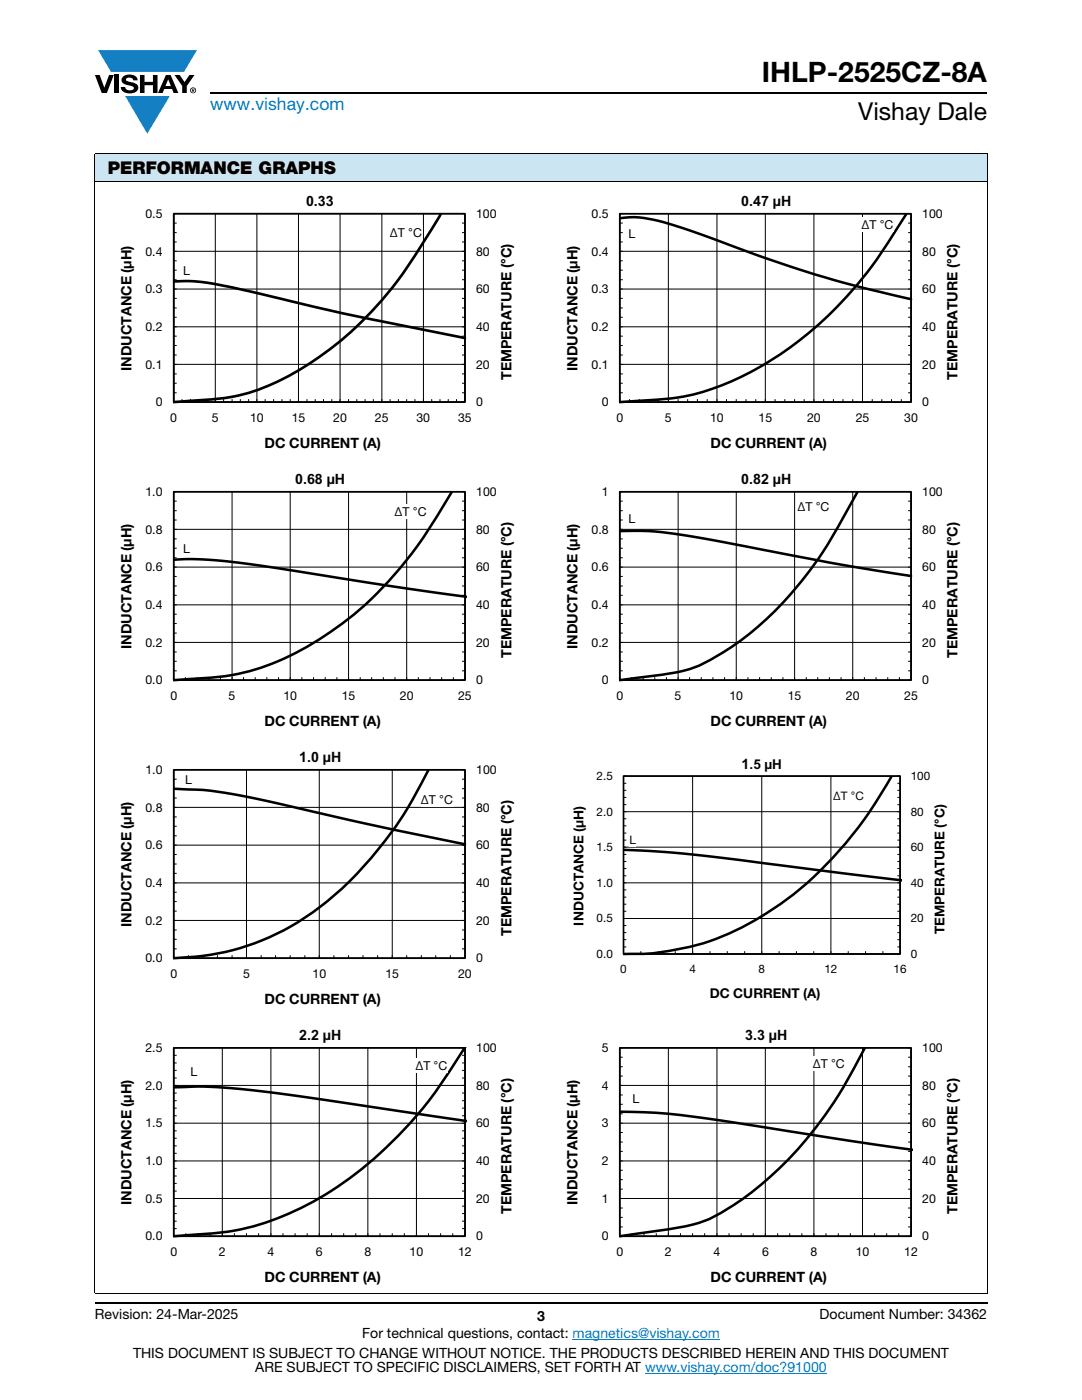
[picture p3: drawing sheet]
<svg xmlns="http://www.w3.org/2000/svg" width="216mm" height="279mm" viewBox="0 0 216 279" stroke-linecap="round" stroke-linejoin="round" font-family="sans-serif">
<g fill="#147fc3">
<path d="M19.6 10h19.7l-2.6 4.3h-1.1h-13.5z"/>
<path d="M25 19.2h8.9l-4.5 7.5z"/>
</g>
<g fill="#000">
<path d="M18.9 15h1l.9 2.5 1-2.5h.9l-1.4 3.6h-1zM22.9 15h.9v3.6h-.9zM24.6 15.3a2.1 2.1 0 0 1 2.8 .3l.1 .4h-.9a.79 .79 0 0 0-.7-.5 .79 .79 0 0 0-.8 .4l.3 .3 1 .2a1.08 1.08 0 0 1 1.2 1 1.08 1.08 0 0 1-1.1 1.2 1.73 1.73 0 0 1-2.4-1.2h.9a.96 .96 0 0 0 .8 .6 .96 .96 0 0 0 .9-.4 1.31 1.31 0 0 0-1.2-.6 1.03 1.03 0 0 1-1.1-.6 1.03 1.03 0 0 1 .2-1.1zM27.9 15h.9v1.3h1.7v-1.3h.9v3.6h-.9v-1.6h-1.7v1.6h-.9zM34.8 15h1.1l.9 1.4 1-1.4h1l-1.5 2.2v1.4h-.9v-1.4z"/>
<path d="M33.6 15.9l.5 1.3h-1.1zM33.1 15l-1.6 3.6h1l.3-.8h1.5l.3 .8h1l-1.6-3.6z"/>
<path d="M38.4 17.8h.2v.2h-.2zM38.3 17.7v.7h.1v-.3l.4 .3-.2-.3 .2-.2-.1-.2z"/>
<path d="M38.1 18a.46 .46 0 0 1 .9 0 .46 .46 0 0 1-.9 0zM37.9 18a.6 .6 0 0 0 1.2 0 .6 .6 0 0 0-1.2 0z"/>
</g>
<path d="M42 18.6h155M18.9 260h178.1" fill="none" stroke="#000" stroke-width=".36"/>
<path d="M114.3 267.3h29.3M128.7 274h36.3" fill="none" stroke="#007ec4" stroke-width=".2"/>
<path d="M18.9 30.7h178.1v5.5h-178.1z" fill="#cce5f3"/>
<g fill="none" stroke="#000" stroke-width=".2">
<path d="M18.9 30.7h178.1M18.9 36.2h178.1M18.9 30.8v227.3M197 30.8v227.3M34.7 42.7h58.1v37.5h-58.1zM34.7 59.5h.6M34.7 55.8h.6M34.7 53.9h.6M34.7 52.1h.6M34.7 48.3h.6M34.7 46.4h.6M34.7 44.5h.6"/>
<path d="M43 42.7v37.5M51.3 42.7v37.5M59.6 42.7v37.5M67.9 42.7v37.5M76.2 42.7v37.5M84.5 42.7v37.5M92.2 59.5h.6M92.2 55.8h.6M92.2 53.9h.6M92.2 52.1h.6M92.2 48.3h.6M92.2 46.4h.6"/>
<path d="M92.2 44.5h.6M92.8 57.7h-58.1M92.8 50.2h-58.1M34.7 78.4h.6M34.7 76.5h.6M34.7 74.6h.6M34.7 70.9h.6M34.7 68.9h.6M34.7 67.1h.6M34.7 63.3h.6M34.7 61.5h.6M36.3 79.7v.5"/>
<path d="M38 79.7v.5M39.7 79.7v.5M41.3 79.7v.5M44.6 79.7v.5M46.3 79.7v.5M48 79.7v.5M49.6 79.7v.5M52.9 79.7v.5M54.6 79.7v.5M56.3 79.7v.5M57.9 79.7v.5M61.3 79.7v.5"/>
<path d="M62.9 79.7v.5M64.6 79.7v.5M66.2 79.7v.5M69.5 79.7v.5M71.2 79.7v.5M72.8 79.7v.5M74.5 79.7v.5M77.8 79.7v.5M79.5 79.7v.5M81.1 79.7v.5M82.8 79.7v.5M86.1 79.7v.5"/>
<path d="M87.8 79.7v.5M89.4 79.7v.5M91.1 79.7v.5M92.2 78.4h.6M92.2 76.5h.6M92.2 74.6h.6M92.2 70.9h.6M92.2 68.9h.6M92.2 67.1h.6M92.2 63.3h.6M92.2 61.5h.6M92.8 72.7h-58.1"/>
<path d="M92.8 65.2h-58.1M18.9 258.2h178.1"/>
</g>
<path d="M34.7 42.7h58.1v37.5h-58.1z" fill="none" stroke="#000" stroke-width=".35"/>
<path d="M34.7 56.2a45.7 45.7 0 0 1 14.1 1.7l19.5 4.6 24.5 5M88 42.6a101 101 0 0 1-14.7 20.4 60.1 60.1 0 0 1-23.2 15.2 50.5 50.5 0 0 1-13.3 1.9l-2.1 .1" fill="none" stroke="#000" stroke-width=".53"/>
<g fill="#fff">
<path d="M36.5 52.5h1.4v2.9h-1.4z"/>
<path d="M77.8 45h6.5v2.9h-6.5z"/>
</g>
<g fill="none" stroke="#000" stroke-width=".2">
<path d="M123.7 42.7h58.1v37.5h-58.1zM123.7 59.5h.6M123.7 55.8h.6M123.7 53.9h.6M123.7 52.1h.6M123.7 48.3h.6M123.7 46.4h.6M123.7 44.5h.6M133.4 42.7v37.5M143.1 42.7v37.5M152.7 42.7v37.5M162.4 42.7v37.5"/>
<path d="M172.1 42.7v37.5M181.2 59.5h.6M181.2 55.8h.6M181.2 53.9h.6M181.2 52.1h.6M181.2 48.3h.6M181.2 46.4h.6M181.2 44.5h.6M181.8 57.7h-58.1M181.8 50.1l-58.1 .1M123.7 78.4h.6M123.7 76.5h.6"/>
<path d="M123.7 74.6h.6M123.7 70.9h.6M123.7 68.9h.6M123.7 67.1h.6M123.7 63.3h.6M123.7 61.5h.6M125.6 79.7v.5M127.6 79.7v.5M129.5 79.7v.5M131.4 79.7v.5M135.3 79.7v.5M137.2 79.7v.5"/>
<path d="M139.2 79.7v.5M141.1 79.7v.5M145 79.7v.5M146.9 79.7v.5M148.9 79.7v.5M150.8 79.7v.5M154.7 79.7v.5M156.6 79.7v.5M158.6 79.7v.5M160.5 79.7v.5M164.4 79.7v.5M166.3 79.7v.5"/>
<path d="M168.2 79.7v.5M170.2 79.7v.5M174 79.7v.5M176 79.7v.5M177.9 79.7v.5M179.8 79.7v.5M181.2 78.4h.6M181.2 76.5h.6M181.2 74.6h.6M181.2 70.9h.6M181.2 68.9h.6M181.2 67.1h.6"/>
<path d="M181.2 63.3h.6M181.2 61.5h.6M181.8 72.7h-58.1M181.8 65.2h-58.1"/>
</g>
<path d="M123.7 42.7h58.1v37.5h-58.1z" fill="none" stroke="#000" stroke-width=".34"/>
<path d="M123.7 43.6a23.9 23.9 0 0 1 11.2 1.5l5.8 2 11.3 4.1 10 3.4 9.7 2.7 10.1 2.4M180.9 42.6a99.3 99.3 0 0 1-12.6 17.3 64.9 64.9 0 0 1-29.4 18.7 74.2 74.2 0 0 1-14.2 1.6h-1" fill="none" stroke="#000" stroke-width=".51"/>
<g fill="#fff">
<path d="M125.4 45.1h1.4v2.9h-1.4z"/>
<path d="M171.9 43.3h6.5v2.9h-6.5z"/>
</g>
<g fill="none" stroke="#000" stroke-width=".2">
<path d="M34.7 98.1h58.1v37.6h-58.1zM46.3 98.1v37.6M57.9 98.1v37.6M69.5 98.1v37.6M81.1 98.1v37.6M34.7 118.8h.6M34.7 116.9h.6M34.7 115h.6M34.7 111.3h.6M34.7 109.4h.6M34.7 107.5h.6M34.7 103.8h.6"/>
<path d="M34.7 101.9h.6M34.7 100h.6M92.2 118.8h.6M92.2 116.9h.6M92.2 115h.6M92.2 111.3h.6M92.2 109.4h.6M92.2 107.5h.6M92.2 103.8h.6M92.2 101.9h.6M92.2 100h.6M92.8 113.2h-58.1"/>
<path d="M92.8 105.6h-58.1M34.7 133.9h.6M34.7 132h.6M34.7 130.1h.6M34.7 126.3h.6M34.7 124.4h.6M34.7 122.6h.6M37 135.1v.6M39.3 135.1v.6M41.6 135.1v.6M44 135.1v.6M48.6 135.1v.6"/>
<path d="M50.9 135.1v.6M53.2 135.1v.6M55.6 135.1v.6M60.2 135.1v.6M62.6 135.1v.6M64.9 135.1v.6M67.2 135.1v.6M71.9 135.1v.6M74.2 135.1v.6M76.5 135.1v.6M78.8 135.1v.6M83.5 135.1v.6"/>
<path d="M85.8 135.1v.6M88.1 135.1v.6M90.5 135.1v.6M92.2 133.9h.6M92.2 132h.6M92.2 130.1h.6M92.2 126.3h.6M92.2 124.4h.6M92.2 122.6h.6M92.8 128.2h-58.1M92.8 120.7h-58.1"/>
</g>
<path d="M34.7 98.1h58.1v37.6h-58.1z" fill="none" stroke="#000" stroke-width=".34"/>
<path d="M90.2 98.1a95.4 95.4 0 0 1-13.1 18.3 63.3 63.3 0 0 1-26.1 17.2 53.4 53.4 0 0 1-14.2 2l-2.1 .1M34.7 111.7l5.5-.1 7.9 .8 30.7 4.7 14.4 2" fill="none" stroke="#000" stroke-width=".51"/>
<g fill="#fff">
<path d="M36.5 108h1.4v2.9h-1.4z"/>
<path d="M78.7 100.7h6.6v2.9h-6.6z"/>
</g>
<g fill="none" stroke="#000" stroke-width=".2">
<path d="M123.7 98.1h58.1v37.6h-58.1zM135.3 98.1v37.6M146.9 98.1v37.6M158.6 98.1v37.6M170.2 98.1v37.6M123.7 118.8h.6M123.7 116.9h.6M123.7 115h.6M123.7 111.3h.6M123.7 109.4h.6M123.7 107.5h.6M123.7 103.8h.6"/>
<path d="M123.7 101.9h.6M123.7 100h.6M181.2 118.8h.6M181.2 116.9h.6M181.2 115h.6M181.2 111.3h.6M181.2 109.4h.6M181.2 107.5h.6M181.2 103.8h.6M181.2 101.9h.6M181.2 100h.6M181.8 113.2h-58.1"/>
<path d="M181.8 105.6h-58.1M123.7 133.9h.6M123.7 132h.6M123.7 130.1h.6M123.7 126.3h.6M123.7 124.4h.6M123.7 122.6h.6M126 135.1v.6M128.3 135.1v.6M130.7 135.1v.6M133 135.1v.6M135.3 135.1v.6"/>
<path d="M137.6 135.1v.6M139.9 135.1v.6M142.3 135.1v.6M144.6 135.1v.6M149.2 135.1v.6M151.6 135.1v.6M153.9 135.1v.6M156.2 135.1v.6M160.9 135.1v.6M163.2 135.1v.6M165.5 135.1v.6M167.8 135.1v.6"/>
<path d="M172.5 135.1v.6M174.8 135.1v.6M177.1 135.1v.6M179.5 135.1v.6M181.2 133.9h.6M181.2 132h.6M181.2 130.1h.6M181.2 126.3h.6M181.2 124.4h.6M181.2 122.6h.6M181.8 128.2h-58.1M181.8 120.7h-58.1"/>
</g>
<path d="M123.7 98.1h58.1v37.6h-58.1z" fill="none" stroke="#000" stroke-width=".34"/>
<path d="M171.1 98.1a111.9 111.9 0 0 1-11.3 18 58.7 58.7 0 0 1-20.6 16.9 55.3 55.3 0 0 1-13.1 2.4l-2.4 .3M123.7 106h1.8a87.1 87.1 0 0 1 18.2 2.1l22.3 4.3 15.8 2.6" fill="none" stroke="#000" stroke-width=".51"/>
<g fill="#fff">
<path d="M125.4 102h1.4v2.9h-1.4z"/>
<path d="M159.1 99.7h6.6v2.9h-6.6z"/>
</g>
<g fill="none" stroke="#000" stroke-width=".2">
<path d="M34.7 153.6h58.1v37.6h-58.1zM34.7 159.3h.6M34.7 157.4h.6M34.7 155.5h.6M49.2 153.6v37.6M63.7 153.6v37.6M78.3 153.6v37.6M92.2 159.3h.6M92.2 157.4h.6M92.2 155.5h.6M34.7 179.9h.6M34.7 178.1h.6"/>
<path d="M34.7 174.3h.6M34.7 172.4h.6M34.7 170.5h.6M34.7 166.8h.6M34.7 164.9h.6M34.7 163h.6M92.2 179.9h.6M92.2 178.1h.6M92.2 174.3h.6M92.2 172.4h.6M92.2 170.5h.6M92.2 166.8h.6"/>
<path d="M92.2 164.9h.6M92.2 163h.6M92.8 176.2h-58.1M92.8 168.7h-58.1M92.8 161.1h-58.1M34.7 189.4h.6M34.7 187.5h.6M34.7 185.6h.6M34.7 181.8h.6M37.6 190.6v.6M40.5 190.6v.6M43.4 190.6v.6"/>
<path d="M46.3 190.6v.6M52.1 190.6v.6M55 190.6v.6M57.9 190.6v.6M60.8 190.6v.6M66.6 190.6v.6M69.5 190.6v.6M72.4 190.6v.6M75.3 190.6v.6M81.1 190.6v.6M84.1 190.6v.6M86.9 190.6v.6"/>
<path d="M89.9 190.6v.6M92.2 189.4h.6M92.2 187.5h.6M92.2 185.6h.6M92.2 181.8h.6M92.8 183.7h-58.1"/>
</g>
<path d="M34.7 153.6h58.1v37.6h-58.1z" fill="none" stroke="#000" stroke-width=".34"/>
<path d="M34.7 157.4l1.4 .1a86.1 86.1 0 0 1 18.9 2.7l17.9 4.2 19.9 4.1M85.5 153.6a76.7 76.7 0 0 1-23.1 28.5 48.4 48.4 0 0 1-27.7 9.1" fill="none" stroke="#000" stroke-width=".51"/>
<g fill="#fff">
<path d="M36.9 154h1.4v2.9h-1.4z"/>
<path d="M84 158.1h6.5v2.9h-6.5z"/>
</g>
<g fill="none" stroke="#000" stroke-width=".2">
<path d="M124.4 154.9h55.2v35.5h-55.2zM124.4 159.1h.6M124.4 157.7h.6M124.4 156.3h.6M138.2 154.9v35.5M152 154.9v35.5M165.8 154.9v35.5M179.1 159.1h.5M179.1 157.7h.5M179.1 156.3h.5M124.4 179h.6M124.4 177.6h.6"/>
<path d="M124.4 174.8h.6M124.4 173.3h.6M124.4 171.9h.6M124.4 170.5h.6M124.4 167.7h.6M124.4 166.3h.6M124.4 164.8h.6M124.4 163.4h.6M124.4 160.6h.6M179.1 179h.5M179.1 177.6h.5M179.1 174.8h.5"/>
<path d="M179.1 173.3h.5M179.1 171.9h.5M179.1 170.5h.5M179.1 167.7h.5M179.1 166.3h.5M179.1 164.8h.5M179.1 163.4h.5M179.1 160.6h.5M179.6 176.2h-55.2M179.6 169.1h-55.2M179.6 162h-55.2M124.4 189h.6"/>
<path d="M124.4 187.5h.6M124.4 186.1h.6M124.4 184.7h.6M124.4 181.9h.6M124.4 180.5h.6M127.9 189.8v.6M131.3 189.8v.6M134.7 189.8v.6M141.7 189.8v.6M145.1 189.8v.6M148.6 189.8v.6M155.5 189.8v.6"/>
<path d="M158.9 189.8v.6M162.4 189.8v.6M169.3 189.8v.6M172.7 189.8v.6M176.2 189.8v.6M179.1 189h.5M179.1 187.5h.5M179.1 186.1h.5M179.1 184.7h.5M179.1 181.9h.5M179.1 180.5h.5M179.6 183.3h-55.2"/>
</g>
<path d="M124.4 154.9h55.2v35.5h-55.2z" fill="none" stroke="#000" stroke-width=".34"/>
<path d="M178 154.8a77 77 0 0 1-23.2 26.3 49.4 49.4 0 0 1-30.4 9.3M124.4 169.6l8.1 .4 7.4 .7 40 5" fill="none" stroke="#000" stroke-width=".5"/>
<g fill="#fff">
<path d="M125.6 166.2h1.3v2.8h-1.3z"/>
<path d="M166.3 157.3h6.2v2.8h-6.2z"/>
</g>
<g fill="none" stroke="#000" stroke-width=".2">
<path d="M34.7 209.1h58.1v37.6h-58.1zM34.7 219.7h.6M34.7 218.1h.6M34.7 215.1h.6M34.7 213.6h.6M34.7 212.1h.6M34.7 210.6h.6M44.4 209.1v37.6M54.1 209.1v37.6M63.7 209.1v37.6M73.4 209.1v37.6M83.1 209.1v37.6"/>
<path d="M92.2 219.7h.6M92.2 218.1h.6M92.2 215.1h.6M92.2 213.6h.6M92.2 212.1h.6M92.2 210.6h.6M92.8 216.6h-58.1M34.7 224.2h58.1M34.7 237.7h.6M34.7 236.2h.6M34.7 234.7h.6M34.7 233.2h.6"/>
<path d="M34.7 230.2h.6M34.7 228.7h.6M34.7 227.2h.6M34.7 225.7h.6M34.7 224.2h.6M34.7 222.7h.6M34.7 221.2h.6M92.2 237.7h.6M92.2 236.2h.6M92.2 234.7h.6M92.2 233.2h.6M92.2 230.2h.6"/>
<path d="M92.2 228.7h.6M92.2 227.2h.6M92.2 225.7h.6M92.2 224.2h.6M92.2 222.7h.6M92.2 221.2h.6M92.8 239.2h-58.1M92.8 231.7h-58.1M34.7 245.2h.6M34.7 243.7h.6M34.7 242.2h.6M34.7 240.7h.6"/>
<path d="M37.1 246.1v.6M39.5 246.1v.6M41.9 246.1v.6M46.8 246.1v.6M49.2 246.1v.6M51.6 246.1v.6M56.5 246.1v.6M58.9 246.1v.6M61.3 246.1v.6M66.2 246.1v.6M68.6 246.1v.6M71 246.1v.6"/>
<path d="M75.8 246.1v.6M78.3 246.1v.6M80.7 246.1v.6M85.5 246.1v.6M87.9 246.1v.6M90.3 246.1v.6M92.2 245.2h.6M92.2 243.7h.6M92.2 242.2h.6M92.2 240.7h.6"/>
</g>
<path d="M34.7 209.1h58.1v37.6h-58.1z" fill="none" stroke="#000" stroke-width=".34"/>
<path d="M34.7 217l7.2-.1 9.7 .8 10.7 1.4 30.9 4.6M92.8 209.1a90.4 90.4 0 0 1-13.7 17.9 64.3 64.3 0 0 1-30.2 18.2 91.3 91.3 0 0 1-14.2 1.5" fill="none" stroke="#000" stroke-width=".51"/>
<g fill="#fff">
<path d="M38 212.4h1.4v2.9h-1.4z"/>
<path d="M82.9 211.1h6.5v3h-6.5z"/>
</g>
<g fill="none" stroke="#000" stroke-width=".2">
<path d="M123.7 209.1h58.1v37.6h-58.1zM123.7 218.5h.6M123.7 214.8h.6M123.7 212.9h.6M123.7 211h.6M133.4 209.1v37.6M143.1 209.1v37.6M152.7 209.1v37.6M162.4 209.1v37.6M172.1 209.1v37.6M181.2 218.5h.6M181.2 214.8h.6"/>
<path d="M181.2 212.9h.6M181.2 211h.6M181.8 216.6h-58.1M123.7 224.2h58.1M123.7 237.3h.6M123.7 235.4h.6M123.7 233.6h.6M123.7 229.8h.6M123.7 227.9h.6M123.7 226h.6M123.7 224.2h.6M123.7 222.3h.6"/>
<path d="M123.7 220.4h.6M181.2 237.3h.6M181.2 235.4h.6M181.2 233.6h.6M181.2 229.8h.6M181.2 227.9h.6M181.2 226h.6M181.2 224.2h.6M181.2 222.3h.6M181.2 220.4h.6M181.8 239.2h-58.1M181.8 231.7h-58.1"/>
<path d="M123.7 244.9h.6M123.7 243h.6M123.7 241.1h.6M126.1 246.1v.6M128.5 246.1v.6M131 246.1v.6M135.8 246.1v.6M138.2 246.1v.6M140.6 246.1v.6M145.5 246.1v.6M147.9 246.1v.6M150.3 246.1v.6"/>
<path d="M155.2 246.1v.6M157.6 246.1v.6M160 246.1v.6M164.8 246.1v.6M167.3 246.1v.6M169.7 246.1v.6M174.5 246.1v.6M176.9 246.1v.6M179.3 246.1v.6M181.2 244.9h.6M181.2 243h.6M181.2 241.1h.6"/>
</g>
<path d="M123.7 209.1h58.1v37.6h-58.1z" fill="none" stroke="#000" stroke-width=".34"/>
<path d="M172.6 209.1a84.7 84.7 0 0 1-16.9 23.9 55.2 55.2 0 0 1-14.5 10.4 61.6 61.6 0 0 1-13.7 2.8l-3.8 .5M123.7 221.9h.7a169.9 169.9 0 0 1 26.9 2.9l18 2.8 12.9 1.9" fill="none" stroke="#000" stroke-width=".51"/>
<g fill="#fff">
<path d="M126.2 217.7h1.4v2.9h-1.4z"/>
<path d="M162.2 210.8h6.5v2.9h-6.5z"/>
</g>
<text font-size="5.6" x="152" y="16.4">IHLP-2525CZ-8A</text>
<text font-size="4.9" x="171.3" y="24">Vishay Dale</text>
<text font-size="3.5" fill="#007ec4" x="42" y="21.9">www.vishay.com</text>
<text font-size="3.5" x="21.5" y="34.8">PERFORMANCE GRAPHS</text>
<g font-size="2.8">
<text x="61.1" y="41.1">0.33</text>
<text x="147.9" y="41.1">0.47 µH</text>
<text x="26.2" y="74.1" transform="rotate(-90 26.2 74.1)">INDUCTANCE (μH)</text>
<text x="102.1" y="75.8" transform="rotate(-90 102.1 75.8)">TEMPERATURE (°C)</text>
<text x="115.2" y="74.1" transform="rotate(-90 115.2 74.1)">INDUCTANCE (μH)</text>
<text x="191.1" y="75.8" transform="rotate(-90 191.1 75.8)">TEMPERATURE (°C)</text>
<text x="52.8" y="89.5">DC CURRENT (A)</text>
<text x="141.8" y="89.5">DC CURRENT (A)</text>
<text x="58.9" y="96.6">0.68 µH</text>
<text x="147.9" y="96.6">0.82 µH</text>
<text x="26.2" y="129.6" transform="rotate(-90 26.2 129.6)">INDUCTANCE (μH)</text>
<text x="102.1" y="131.3" transform="rotate(-90 102.1 131.3)">TEMPERATURE (°C)</text>
<text x="115.2" y="129.6" transform="rotate(-90 115.2 129.6)">INDUCTANCE (μH)</text>
<text x="191.1" y="131.3" transform="rotate(-90 191.1 131.3)">TEMPERATURE (°C)</text>
<text x="52.8" y="144.9">DC CURRENT (A)</text>
<text x="141.8" y="144.9">DC CURRENT (A)</text>
<text x="59.7" y="152.1">1.0 µH</text>
<text x="148" y="153.5">1.5 µH</text>
<text x="26.2" y="185" transform="rotate(-90 26.2 185)">INDUCTANCE (μH)</text>
<text x="102.1" y="186.8" transform="rotate(-90 102.1 186.8)">TEMPERATURE (°C)</text>
<text x="52.8" y="200.4">DC CURRENT (A)</text>
<text x="59.7" y="207.6">2.2 µH</text>
<text x="148.7" y="207.6">3.3 µH</text>
<text x="26.2" y="240.5" transform="rotate(-90 26.2 240.5)">INDUCTANCE (μH)</text>
<text x="102.1" y="242.3" transform="rotate(-90 102.1 242.3)">TEMPERATURE (°C)</text>
<text x="115.2" y="240.5" transform="rotate(-90 115.2 240.5)">INDUCTANCE (μH)</text>
<text x="191.1" y="242.3" transform="rotate(-90 191.1 242.3)">TEMPERATURE (°C)</text>
<text x="52.8" y="255.9">DC CURRENT (A)</text>
<text x="141.8" y="255.9">DC CURRENT (A)</text>
<text x="18.9" y="263.3">Revision: 24-Mar-2025</text>
<text x="107.2" y="263.6">3</text>
<text x="163.6" y="263.3">Document Number: 34362</text>
<text x="72.3" y="267.1">For technical questions, contact: magnetics@vishay.com</text>
<text x="26.5" y="271">THIS DOCUMENT IS SUBJECT TO CHANGE WITHOUT NOTICE. THE PRODUCTS DESCRIBED HEREIN AND THIS DOCUMENT</text>
<text x="50.9" y="273.8">ARE SUBJECT TO SPECIFIC DISCLAIMERS, SET FORTH AT www.vishay.com/doc?91000</text>
</g>
<g font-size="2.7">
<text x="116.4" y="184.7" transform="rotate(-90 116.4 184.7)">INDUCTANCE (μH)</text>
<text x="188.4" y="186.4" transform="rotate(-90 188.4 186.4)">TEMPERATURE (°C)</text>
<text x="141.6" y="199.1">DC CURRENT (A)</text>
</g>
<g font-size="2.5">
<text x="29" y="43.5">0.5</text>
<text x="77.8" y="47.3">ΔT °C</text>
<text x="95" y="43.5">100</text>
<text x="118" y="43.5">0.5</text>
<text x="125.4" y="47.5">L</text>
<text x="171.9" y="45.7">ΔT °C</text>
<text x="184" y="43.5">100</text>
<text x="29" y="51">0.4</text>
<text x="95" y="51">80</text>
<text x="118" y="51">0.4</text>
<text x="184" y="51">80</text>
<text x="29" y="58.5">0.3</text>
<text x="36.5" y="54.9">L</text>
<text x="95" y="58.5">60</text>
<text x="118" y="58.5">0.3</text>
<text x="184" y="58.5">60</text>
<text x="29" y="66">0.2</text>
<text x="95" y="66">40</text>
<text x="118" y="66">0.2</text>
<text x="184" y="66">40</text>
<text x="29" y="73.6">0.1</text>
<text x="95" y="73.6">20</text>
<text x="118" y="73.6">0.1</text>
<text x="184" y="73.6">20</text>
<text x="31.1" y="81.1">0</text>
<text x="95" y="81.1">0</text>
<text x="120.1" y="81.1">0</text>
<text x="184" y="81.1">0</text>
<text x="34" y="84.2">0</text>
<text x="42.3" y="84.2">5</text>
<text x="49.9" y="84.2">10</text>
<text x="58.2" y="84.2">15</text>
<text x="66.5" y="84.2">20</text>
<text x="74.8" y="84.2">25</text>
<text x="83.1" y="84.2">30</text>
<text x="91.4" y="84.2">35</text>
<text x="123" y="84.2">0</text>
<text x="132.7" y="84.2">5</text>
<text x="141.7" y="84.2">10</text>
<text x="151.4" y="84.2">15</text>
<text x="161.1" y="84.2">20</text>
<text x="170.7" y="84.2">25</text>
<text x="180.4" y="84.2">30</text>
<text x="29" y="99">1.0</text>
<text x="95" y="99">100</text>
<text x="120.1" y="99">1</text>
<text x="184" y="99">100</text>
<text x="29" y="106.5">0.8</text>
<text x="78.7" y="103.1">ΔT</text>
<text x="82.4" y="103.1">°C</text>
<text x="95" y="106.5">80</text>
<text x="118" y="106.5">0.8</text>
<text x="125.4" y="104.4">L</text>
<text x="159.1" y="102.1">ΔT °C</text>
<text x="184" y="106.5">80</text>
<text x="36.5" y="110.3">L</text>
<text x="29" y="114">0.6</text>
<text x="95" y="114">60</text>
<text x="118" y="114">0.6</text>
<text x="184" y="114">60</text>
<text x="29" y="121.5">0.4</text>
<text x="95" y="121.5">40</text>
<text x="118" y="121.5">0.4</text>
<text x="184" y="121.5">40</text>
<text x="29" y="129">0.2</text>
<text x="95" y="129">20</text>
<text x="118" y="129">0.2</text>
<text x="184" y="129">20</text>
<text x="29" y="136.6">0.0</text>
<text x="95" y="136.6">0</text>
<text x="120.1" y="136.6">0</text>
<text x="184" y="136.6">0</text>
<text x="34" y="139.7">0</text>
<text x="45.6" y="139.7">5</text>
<text x="56.6" y="139.7">10</text>
<text x="68.2" y="139.7">15</text>
<text x="79.8" y="139.7">20</text>
<text x="91.4" y="139.7">25</text>
<text x="123" y="139.7">0</text>
<text x="134.6" y="139.7">5</text>
<text x="145.6" y="139.7">10</text>
<text x="157.2" y="139.7">15</text>
<text x="168.8" y="139.7">20</text>
<text x="180.4" y="139.7">25</text>
<text x="29" y="154.5">1.0</text>
<text x="95" y="154.5">100</text>
<text x="29" y="162">0.8</text>
<text x="36.9" y="156.4">L</text>
<text x="84" y="160.5">ΔT °C</text>
<text x="95" y="162">80</text>
<text x="29" y="169.5">0.6</text>
<text x="95" y="169.5">60</text>
<text x="29" y="177">0.4</text>
<text x="95" y="177">40</text>
<text x="29" y="184.5">0.2</text>
<text x="95" y="184.5">20</text>
<text x="29" y="192.1">0.0</text>
<text x="34" y="195.2">0</text>
<text x="48.5" y="195.2">5</text>
<text x="62.4" y="195.2">10</text>
<text x="76.9" y="195.2">15</text>
<text x="91.4" y="195.2">20</text>
<text x="95" y="192.1">0</text>
<text x="29" y="210">2.5</text>
<text x="95" y="210">100</text>
<text x="120.1" y="210">5</text>
<text x="184" y="210">100</text>
<text x="38" y="214.8">L</text>
<text x="82.9" y="213.5">ΔT °C</text>
<text x="162.2" y="213.2">ΔT °C</text>
<text x="29" y="217.5">2.0</text>
<text x="95" y="217.5">80</text>
<text x="120.1" y="217.5">4</text>
<text x="126.2" y="220.1">L</text>
<text x="184" y="217.5">80</text>
<text x="29" y="225">1.5</text>
<text x="95" y="225">60</text>
<text x="120.1" y="225">3</text>
<text x="184" y="225">60</text>
<text x="29" y="232.5">1.0</text>
<text x="95" y="232.5">40</text>
<text x="120.1" y="232.5">2</text>
<text x="184" y="232.5">40</text>
<text x="29" y="240">0.5</text>
<text x="95" y="240">20</text>
<text x="120.1" y="240">1</text>
<text x="184" y="240">20</text>
<text x="29" y="247.5">0.0</text>
<text x="34" y="250.7">0</text>
<text x="43.7" y="250.7">2</text>
<text x="53.4" y="250.7">4</text>
<text x="63" y="250.7">6</text>
<text x="72.7" y="250.7">8</text>
<text x="81.7" y="250.7">10</text>
<text x="91.4" y="250.7">12</text>
<text x="95" y="247.5">0</text>
<text x="120.1" y="247.5">0</text>
<text x="123" y="250.7">0</text>
<text x="132.7" y="250.7">2</text>
<text x="142.4" y="250.7">4</text>
<text x="152.1" y="250.7">6</text>
<text x="161.7" y="250.7">8</text>
<text x="170.8" y="250.7">10</text>
<text x="180.4" y="250.7">12</text>
<text x="184" y="247.5">0</text>
</g>
<g font-size="2.3">
<text x="119" y="155.7">2.5</text>
<text x="181.7" y="155.7">100</text>
<text x="166.3" y="159.6">ΔT °C</text>
<text x="119" y="162.8">2.0</text>
<text x="181.7" y="162.8">80</text>
<text x="119" y="169.9">1.5</text>
<text x="125.6" y="168.5">L</text>
<text x="181.7" y="169.9">60</text>
<text x="119" y="177">1.0</text>
<text x="181.7" y="177">40</text>
<text x="119" y="184.1">0.5</text>
<text x="181.7" y="184.1">20</text>
<text x="119" y="191.2">0.0</text>
<text x="181.7" y="191.2">0</text>
<text x="123.8" y="194.1">0</text>
<text x="137.6" y="194.1">4</text>
<text x="151.4" y="194.1">8</text>
<text x="164.5" y="194.1">12</text>
<text x="178.3" y="194.1">16</text>
</g>
</svg>
